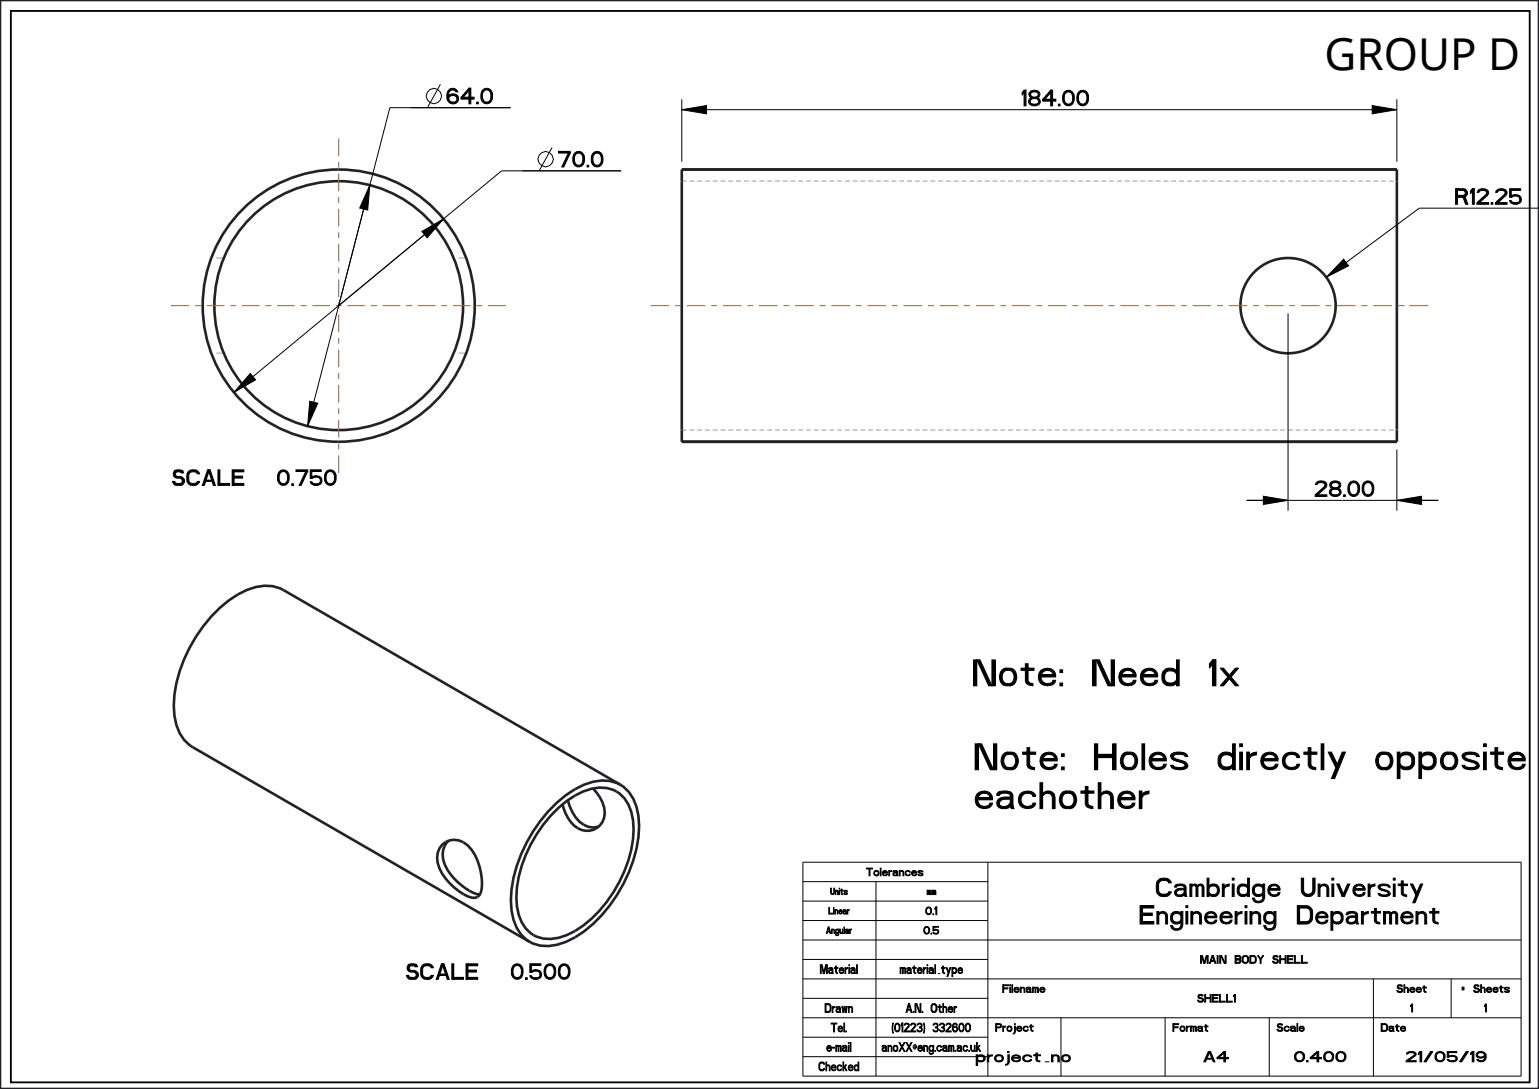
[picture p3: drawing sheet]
<svg xmlns="http://www.w3.org/2000/svg" width="297mm" height="210mm" viewBox="0 0 297 210" stroke-linecap="round" stroke-linejoin="round" font-family="sans-serif">
<g fill="none" stroke="#222226" stroke-width=".51">
<path d="M0 0h297v210h-297zM131.6 32.7h138v52.5h-138zM107.8 155.8a13.8 13.8 0 0 1 7.9-3.9 5.9 5.9 0 0 1 6.1 4.6 17.9 17.9 0 0 1-1.3 11.5 23.1 23.1 0 0 1-11.1 12.3 6.7 6.7 0 0 1-7-.3 7.5 7.5 0 0 1-2.6-5.2 23.1 23.1 0 0 1 5-15.8l1.5-1.7zM109.6 154.3a8 8 0 0 0 3.1 4.8 3.3 3.3 0 0 0 2.8 .3M114.4 152.1h.1a6.4 6.4 0 0 1 2.1 5.6 3.5 3.5 0 0 1-2.9 2.5 3.5 3.5 0 0 1-3.5-1.6 9.3 9.3 0 0 1-1.7-3.5M119.7 151.3l-65-37.5a7.5 7.5 0 0 0-7 0 23.7 23.7 0 0 0-11.1 11.2 22.9 22.9 0 0 0-2.9 13 8 8 0 0 0 3.5 6.1l65 37.5M119.7 151.3a7.5 7.5 0 0 1 3.5 6.1 23.7 23.7 0 0 1-4.1 15.2 22.9 22.9 0 0 1-9.9 9 8 8 0 0 1-7 0M119.7 151.3a7.5 7.5 0 0 0-7 0 23.7 23.7 0 0 0-11.1 11.2 22.9 22.9 0 0 0-2.9 13.1 8 8 0 0 0 3.5 6M85.3 162.9a3.5 3.5 0 0 1 5 .2 10.7 10.7 0 0 1 2.5 9 1.37 1.37 0 0 1-1.7 1 10.6 10.6 0 0 1-6.6-6.7 3.7 3.7 0 0 1 .8-3.5zM86.6 162.1l-.2 .2a3.9 3.9 0 0 0-.5 4.5 11 11 0 0 0 6.6 5.7h.1"/>
<circle cx="65.4" cy="58.9" r="26.3"/>
<circle cx="65.4" cy="58.9" r="24"/>
<circle cx="248.6" cy="58.9" r="9.2"/>
</g>
<g fill="none" stroke="#c2c2cc" stroke-width=".25">
<path d="M131.6 36.4v.9M131.6 37.9v.9M131.6 39.4v.9M132.5 34.9h-.9v.9M133.1 34.9h.9M134.6 34.9h.9M136.1 34.9h.9M137.6 34.9h.9M139.1 34.9h.9M140.6 34.9h.9M142.1 34.9h.9M143.6 34.9h.9"/>
<path d="M145.1 34.9h.9M146.6 34.9h.9M148.1 34.9h.9M149.6 34.9h.9M151.1 34.9h.9M152.6 34.9h.9M154.1 34.9h.9M155.6 34.9h.9M157.1 34.9h.9M158.6 34.9h.9M160.1 34.9h.9M161.6 34.9h.9"/>
<path d="M163.1 34.9h.9M164.6 34.9h.9M166.1 34.9h.9M167.6 34.9h.9M169.1 34.9h.9M170.6 34.9h.9M172.1 34.9h.9M173.6 34.9h.9M175.1 34.9h.9M176.6 34.9h.9M178.1 34.9h.9M179.6 34.9h.9"/>
<path d="M181.1 34.9h.9M182.6 34.9h.9M184.1 34.9h.9M185.6 34.9h.9M187.1 34.9h.9M188.6 34.9h.9M190.1 34.9h.9M191.6 34.9h.9M193.1 34.9h.9M194.6 34.9h.9M196.1 34.9h.9M197.6 34.9h.9"/>
<path d="M199.1 34.9h.9M200.6 34.9h.9M202.1 34.9h.9M203.6 34.9h.9M205.1 34.9h.9M206.6 34.9h.9M208.1 34.9h.9M209.6 34.9h.9M211.1 34.9h.9M212.6 34.9h.9M214.1 34.9h.9M215.6 34.9h.9"/>
<path d="M217.1 34.9h.9M218.6 34.9h.9M220.1 34.9h.9M221.6 34.9h.9M223.1 34.9h.9M224.6 34.9h.9M226.1 34.9h.9M227.6 34.9h.9M229.1 34.9h.9M230.6 34.9h.9M232.1 34.9h.9M233.6 34.9h.9"/>
<path d="M235.1 34.9h.9M236.6 34.9h.9M238.1 34.9h.9M239.6 34.9h.9M241.1 34.9h.9M242.6 34.9h.9M244.1 34.9h.9M245.6 34.9h.9M247.1 34.9h.9M248.6 34.9h.9M250.1 34.9h.9M251.6 34.9h.9"/>
<path d="M253.1 34.9h.9M254.6 34.9h.9M256.1 34.9h.9M257.6 34.9h.9M259.1 34.9h.9M260.6 34.9h.9M262.1 34.9h.9M263.6 34.9h.9M265.1 34.9h.9M266.6 34.9h.9M268.1 34.9h.9M269.6 34.9v.9"/>
<path d="M269.6 36.4v.9M269.6 37.9v.9M269.6 39.4v.9M41.7 49.8h1.5M88.5 49.8h1.5M131.6 40.9v.9M131.6 42.4v.9M131.6 43.9v.9M131.6 45.4v.9M131.6 46.9v.9M131.6 48.4v.9M131.6 49.9v.9"/>
<path d="M131.6 51.4v.9M131.6 52.9v.9M131.6 54.4v.9M131.6 55.9v.9M131.6 57.4v.9M131.6 58.9v.9M269.6 40.9v.9M269.6 42.4v.9M269.6 43.9v.9M269.6 45.4v.9M269.6 46.9v.9M269.6 48.4v.9"/>
<path d="M269.6 49.9v.9M269.6 51.4v.9M269.6 52.9v.9M269.6 54.4v.9M269.6 55.9v.9M269.6 57.4v.9M269.6 58.9v.9M41.7 68.1h1.5M88.5 68.1h1.5M131.6 60.4v.9M131.6 61.9v.9M131.6 63.4v.9"/>
<path d="M131.6 64.9v.9M131.6 66.4v.9M131.6 67.9v.9M131.6 69.4v.9M131.6 70.9v.9M131.6 72.4v.9M131.6 73.9v.9M131.6 75.4v.9M131.6 76.9v.9M131.6 78.4v.9M131.6 79.9v.9M269.6 60.4v.9"/>
<path d="M269.6 61.9v.9M269.6 63.4v.9M269.6 64.9v.9M269.6 66.4v.9M269.6 67.9v.9M269.6 69.4v.9M269.6 70.9v.9M269.6 72.4v.9M269.6 73.9v.9M269.6 75.4v.9M269.6 76.9v.9M269.6 78.4v.9"/>
<path d="M269.6 79.9v.9M131.6 82.9h.9M131.6 81.4v.9M133.1 82.9h.9M134.6 82.9h.9M136.1 82.9h.9M137.6 82.9h.9M139.1 82.9h.9M140.6 82.9h.9M142.1 82.9h.9M143.6 82.9h.9M145.1 82.9h.9"/>
<path d="M146.6 82.9h.9M148.1 82.9h.9M149.6 82.9h.9M151.1 82.9h.9M152.6 82.9h.9M154.1 82.9h.9M155.6 82.9h.9M157.1 82.9h.9M158.6 82.9h.9M160.1 82.9h.9M161.6 82.9h.9M163.1 82.9h.9"/>
<path d="M164.6 82.9h.9M166.1 82.9h.9M167.6 82.9h.9M169.1 82.9h.9M170.6 82.9h.9M172.1 82.9h.9M173.6 82.9h.9M175.1 82.9h.9M176.6 82.9h.9M178.1 82.9h.9M179.6 82.9h.9M181.1 82.9h.9"/>
<path d="M182.6 82.9h.9M184.1 82.9h.9M185.6 82.9h.9M187.1 82.9h.9M188.6 82.9h.9M190.1 82.9h.9M191.6 82.9h.9M193.1 82.9h.9M194.6 82.9h.9M196.1 82.9h.9M197.6 82.9h.9M199.1 82.9h.9"/>
<path d="M200.6 82.9h.9M202.1 82.9h.9M203.6 82.9h.9M205.1 82.9h.9M206.6 82.9h.9M208.1 82.9h.9M209.6 82.9h.9M211.1 82.9h.9M212.6 82.9h.9M214.1 82.9h.9M215.6 82.9h.9M217.1 82.9h.9"/>
<path d="M218.6 82.9h.9M220.1 82.9h.9M221.6 82.9h.9M223.1 82.9h.9M224.6 82.9h.9M226.1 82.9h.9M227.6 82.9h.9M229.1 82.9h.9M230.6 82.9h.9M232.1 82.9h.9M233.6 82.9h.9M235.1 82.9h.9"/>
<path d="M236.6 82.9h.9M238.1 82.9h.9M239.6 82.9h.9M241.1 82.9h.9M242.6 82.9h.9M244.1 82.9h.9M245.6 82.9h.9M247.1 82.9h.9M248.6 82.9h.9M250.1 82.9h.9M251.6 82.9h.9M253.1 82.9h.9"/>
<path d="M254.6 82.9h.9M256.1 82.9h.9M257.6 82.9h.9M259.1 82.9h.9M260.6 82.9h.9M262.1 82.9h.9M263.6 82.9h.9M265.1 82.9h.9M266.6 82.9h.9M268.1 82.9h.9M269.6 81.4v.9"/>
</g>
<g fill="none" stroke="#c2c2cc" stroke-width=".26">
<path d="M39.1 59v1.1M39.2 57.1l-.1 1.1M39.4 55.3l-.2 1.1M39.4 55.1v.1M39.7 53.3l-.2 1.1M40.2 51.6l-.3 1M40.2 51.5h.1M40.8 49.8l-.4 1M41.4 58.9h.1M41.4 58.9v1M41.4 57.2v1M41.6 55.6l-.1 1"/>
<path d="M41.6 55.5v.1M41.6 55.5h.1M41.9 53.8l-.2 1M42.3 52.2l-.2 1M42.3 52.1v.1M42.4 52.1h-.1M42.4 52.1h.1M43.2 49.8l-.5 1.3M87.9 50.7l.5 1.4M88.4 52.1v.1M88.4 52.2h.1M88.6 52.9l.2 .9"/>
<path d="M89 54.5l.1 1M89.1 55.5v.1M89.1 55.6h.1M89.2 56.3l.1 1M89.3 57.9l.1 1M89.4 59.6l-.1 1M89.4 59h.1M90.2 50.4l.3 1.1M90.6 51.5h.1M90.6 51.5v.1M90.6 51.6h.1M90.8 52.3l.2 1"/>
<path d="M91.2 54l.1 1.1M91.3 55.1v.1M91.3 55.2h.1M91.4 55.2v.1M91.5 56l.1 1.1M91.6 57.8v1.1M91.6 59.7v1.1M91.6 59h.1M239.4 58.2v.9M239.4 59.7l.1 .9M239.7 56.7l-.2 .9M240.2 55.2l-.4 .9"/>
<path d="M240.9 53.9l-.5 .8M241.8 52.7l-.6 .7M242.9 51.7l-.7 .6M244.2 50.9l-.8 .4M245.6 50.3l-.9 .3M247.1 49.9l-.9 .2M248.6 49.8h-.9M249.2 49.8l.9 .1M250.7 50l.9 .3M252.1 50.5l.8 .4M253.5 51.2l.7 .5M254.7 52.1l.6 .6"/>
<path d="M255.7 53.2l.6 .7M256.6 54.4l.4 .8M257.2 55.8l.3 .9M257.6 57.3l.1 .9M257.8 58.8l-.1 .9M39.2 60.8l.1 1.1M39.4 62.6h.1M39.4 62.6v.1M39.4 62.7h.1M39.4 62.8l.2 1.1M39.7 64.6l.3 1M40.2 66.3h.1"/>
<path d="M40.2 66.4l.3 1M41.4 60.6l.1 1M41.6 62.3h.1M41.6 62.4l.2 1M41.9 64l.3 1M42.3 65.7h.1M42.4 65.8l.4 1.4M88.1 66.7l-.6 1.4M88.4 65.8h.1M88.4 65.7v.1M88.4 65.7h.1M88.7 64.7l-.3 1"/>
<path d="M89 63l-.2 1M89.1 62.4h.1M89.1 62.3v.1M89.3 61.3l-.2 1M90.3 67.1l-.3 1M90.5 66.4h.1M90.6 66.3l-.1 .1M90.8 65.3l-.2 1M91.2 63.5l-.2 1.1M91.3 62.8h.1M91.3 62.7v.1M91.3 62.7h.1"/>
<path d="M91.5 61.5l-.1 1.1M239.7 61.2l.2 .9M240.2 62.6l.4 .8M240.9 64l.5 .7M241.8 65.2l.7 .6M242.9 66.2l.8 .5M244.2 67l.8 .4M245.6 67.6l.9 .3M247.1 68l.9 .1M249.5 68.1h-.9M251 67.8l-.9 .2M252.4 67.3l-.8 .3"/>
<path d="M253.7 66.5l-.8 .5M254.9 65.6l-.7 .6M255.9 64.5l-.6 .7M256.7 63.2l-.4 .8M257.3 61.8l-.3 .8M257.7 60.3l-.2 .9"/>
</g>
<g fill="none" stroke="#000" stroke-width=".19">
<path d="M85 16.3l-2.5 4.5M131.6 19.2v12M269.6 19.2v12M71.4 35.7l-.4 4.8-1.6-.4zM98.6 20.8h-23.4l-15.8 61.4M106.5 28.4l-2.5 4.5M119.9 32.9h-23.1l-51.7 42.8M131.6 21.2l4.7-.8v1.5zM131.6 21.2h138M264.8 20.4l4.8 .8-4.8 .7zM81.4 44.6l4.2-2.4-3.2 3.7zM259.3 50l.9 1.3-4.3 2.2z"/>
<path d="M297.1 40.1h-23.2l-18 13.4M48.3 72l1 1.2-4.2 2.5zM59.8 77.4l1.5 .4-1.9 4.4zM248.6 60.4v38.1M33.7 90.7l.5-.1a.87 .87 0 0 1 1.2 .6h-.5v-.1a.78 .78 0 0 0-1 .1v.3l.3 .4v.3a.84 .84 0 0 1-.7-.5 .84 .84 0 0 1 .2-1zM34.2 91.9a1.01 1.01 0 0 1 1.4 1.2l-.2 .2a1.41 1.41 0 0 1-2-.2l-.1-.3h.4l.2 .4h.9a.52 .52 0 0 0 .4-.5 .52 .52 0 0 0-.5-.5h-.5zM36.4 90.9a1.24 1.24 0 0 1 2.1 .5h-.4a.9 .9 0 0 0-.9-.4 .9 .9 0 0 0-.8 .6v1a.65 .65 0 0 0 .7 .6h.7l.3-.4h.4a1.28 1.28 0 0 1-1.3 .8 1.28 1.28 0 0 1-1.1-1v-1.4zM240.6 96.5h37M243.8 95.7l4.8 .8-4.8 .8zM269.6 96.5l4.7-.8v1.6zM269.6 86.7v11.8M154.9 166.3h138.6v41.2h-138.6z"/>
<path d="M154.9 177.5h35.7M154.9 173.8h35.7M154.9 170h35.7M169 170v37.5M190.6 166.3v41.2M90.3 185.9h1.9v.3h-1.9zM90.3 187.1h1.6v.4h-1.6zM90.3 188.5h1.9v.4h-1.9zM154.9 196.3h138.6M154.9 192.5h35.7M154.9 188.8h138.6M154.9 185h35.7"/>
<path d="M154.9 181.3h138.6M172.3 197.3h.1l-.1 .8 .1 1.1-.1-.2-.1-.6zM204.7 196.3v11.2M224.8 196.3v11.2M231.7 184.3h.2v1.5h-.2zM231.9 184.3h.1l.5 1.5h-.2zM232.8 184.3h.2l-.5 1.5h-.1zM244.9 196.3v11.2M251.3 185.6h1v.2h-1zM265 188.8v18.7M280 188.8v7.5M154.9 203.8h35.7"/>
<path d="M154.9 200h35.7"/>
<circle cx="83.7" cy="18.5" r="1.47"/>
<circle cx="105.3" cy="30.7" r="1.47"/>
</g>
<g fill="#000">
<path d="M71.4 35.7l-.4 4.8-1.6-.4zM131.6 21.2l4.7-.8v1.5zM264.8 20.4l4.8 .8-4.8 .7zM81.4 44.6l4.2-2.4-3.2 3.7zM259.3 50l.9 1.3-4.3 2.2zM48.3 72l1 1.2-4.2 2.5zM34.2 91.9a1.01 1.01 0 0 1 1.4 1.2l-.2 .2a1.41 1.41 0 0 1-2-.2l-.1-.3h.4l.2 .4h.9a.52 .52 0 0 0 .4-.5 .52 .52 0 0 0-.5-.5h-.5zM33.7 90.7l.5-.1a.87 .87 0 0 1 1.2 .6h-.5v-.1a.78 .78 0 0 0-1 .1v.3l.3 .4v.3a.84 .84 0 0 1-.7-.5 .84 .84 0 0 1 .2-1zM36.4 90.9a1.24 1.24 0 0 1 2.1 .5h-.4a.9 .9 0 0 0-.9-.4 .9 .9 0 0 0-.8 .6v1a.65 .65 0 0 0 .7 .6h.7l.3-.4h.4a1.28 1.28 0 0 1-1.3 .8 1.28 1.28 0 0 1-1.1-1v-1.4zM59.8 77.4l1.5 .4-1.9 4.4zM243.8 95.7l4.8 .8-4.8 .8zM269.6 96.5l4.7-.8v1.6z"/>
<path d="M90.3 185.9h1.9v.3h-1.9zM90.3 187.1h1.6v.4h-1.6zM90.3 188.5h1.9v.4h-1.9zM172.3 197.3h.1l-.1 .8 .1 1.1-.1-.2-.1-.6zM231.7 184.3h.2v1.5h-.2zM231.9 184.3h.1l.5 1.5h-.2zM232.8 184.3h.2l-.5 1.5h-.1zM251.3 185.6h1v.2h-1z"/>
</g>
<g fill="none" stroke="#963" stroke-width=".19">
<path d="M65.4 26.7v3.4M65.4 31.2v1.2M65.4 33.5v3.4M65.4 38v1.1M33.1 58.9h.1M33.1 58.9h3.4M37.6 58.9h1.2M39.9 58.9h3.4M44.4 58.9h1.2M46.7 58.9h3.4M51.2 58.9h1.2M53.5 58.9h3.4"/>
<path d="M58 58.9h1.1M60.3 58.9h3.4M64.8 58.9h1.1M65.4 40.3v3.4M65.4 44.8v1.1M65.4 47.1v3.4M65.4 51.6v1.1M65.4 53.8v3.4M65.4 58.4v1.1M67.1 58.9h3.4M71.6 58.9h1.1M73.8 58.9h3.5"/>
<path d="M78.4 58.9h1.1M80.6 58.9h3.4M85.2 58.9h1.1M87.4 58.9h3.4M92 58.9h1.1M94.2 58.9h3.4M125.6 58.9h3.6M130.3 58.9h1.1M132.5 58.9h3.6M137.3 58.9h1.1M139.5 58.9h3.6M144.2 58.9h1.2"/>
<path d="M146.5 58.9h3.6M151.2 58.9h1.1M153.5 58.9h3.5M158.2 58.9h1.1M160.4 58.9h3.6M165.1 58.9h1.2M167.4 58.9h3.6M172.1 58.9h1.1M174.4 58.9h3.6M179.1 58.9h1.1M181.3 58.9h3.6M186.1 58.9h1.1"/>
<path d="M188.3 58.9h3.6M193 58.9h1.2M195.3 58.9h3.6M200 58.9h1.1M202.3 58.9h3.5M207 58.9h1.1M209.2 58.9h3.6M214 58.9h1.1M216.2 58.9h3.6M220.9 58.9h1.2M223.2 58.9h3.6M227.9 58.9h1.1"/>
<path d="M230.2 58.9h3.5M234.9 58.9h1.1M237.1 58.9h3.6M241.8 58.9h1.2M244.1 58.9h3.6M248.8 58.9h1.1M251.1 58.9h3.6M255.8 58.9h1.1M258 58.9h3.6M262.8 58.9h1.1M265 58.9h3.6M269.7 58.9h1.2"/>
<path d="M270.9 58.9h.1M272 58.9h3.6M65.4 60.6v3.4M65.4 65.2v1.1M65.4 67.4v3.4M65.4 72v1.1M65.4 74.2v3.4M65.4 78.7v1.2M65.4 81v3.4M65.4 85.5v1.2M65.4 87.8v3.4"/>
</g>
<path d="M2.1 2.1h293.1v206.6h-293.1z" fill="none" stroke="#000" stroke-width=".35"/>
<text font-size="8.5" x="255.6" y="13.5">GROUP D</text>
<g font-size="6.5">
<text x="187.9" y="132.2">Note: Need 1x</text>
<text x="188.2" y="148.4">Note: Holes directly opposite</text>
<text x="188.2" y="155.9">eachother</text>
</g>
<g font-size="4.6">
<text x="221.6" y="172.9">Cambridge University</text>
<text x="218.8" y="178.2">Engineering Department</text>
</g>
<g font-size="3.9">
<text x="86.2" y="20">64.0</text>
<text x="197.3" y="20.4">184.00</text>
<text x="107.8" y="32.2">70.0</text>
<text x="280.9" y="39.4">R12.25</text>
<text x="37.2" y="93.6">SCALE</text>
<text x="53.7" y="93.6">0.750</text>
<text x="253.8" y="95.7">28.00</text>
<text x="78.4" y="188.9">SCALE</text>
<text x="98.7" y="188.9">0.500</text>
</g>
<g font-size="2.6">
<text x="187.7" y="204.8">project_no</text>
<text x="232.9" y="204.8">A4</text>
<text x="250" y="204.8">0.400</text>
<text x="271.3" y="204.8">21/05/19</text>
</g>
<g font-size="2.2">
<text x="157.8" y="187.7">Material</text>
<text x="172.9" y="187.7">material_type</text>
<text x="159.3" y="195.2">Drawn</text>
<text x="174.5" y="195.2">A.N. Other</text>
<text x="158.8" y="202.7">e-mail</text>
<text x="159.9" y="199">Tel.</text>
<text x="170.6" y="202.7">anoXX@eng.cam.ac.uk</text>
<text x="172.4" y="199">(01223) 332600</text>
<text x="158.3" y="206.5">Checked</text>
</g>
<g font-size="1.9">
<text x="167" y="168.9">Tolerances</text>
<text x="178.1" y="176.4">0.1</text>
<text x="178.1" y="180.1">0.5</text>
<text x="233.4" y="185.8">MAIN BODY SHELL</text>
<text x="193.1" y="191.4">Filename</text>
<text x="269.6" y="191.4">Sheet</text>
<text x="282.2" y="191.4"># Sheets</text>
<text x="231.4" y="193.3">SHELL1</text>
<text x="272" y="195.1">1</text>
<text x="286.2" y="195.1">1</text>
<text x="192.1" y="198.9">Project</text>
<text x="226.3" y="198.9">Format</text>
<text x="246.4" y="198.9">Scale</text>
<text x="266.5" y="198.9">Date</text>
</g>
<g font-size="1.6">
<text x="160.1" y="172.5">Units</text>
<text x="179.1" y="172.5">mm</text>
<text x="159.7" y="176.3">Linear</text>
<text x="159.3" y="180">Angular</text>
</g>
</svg>
